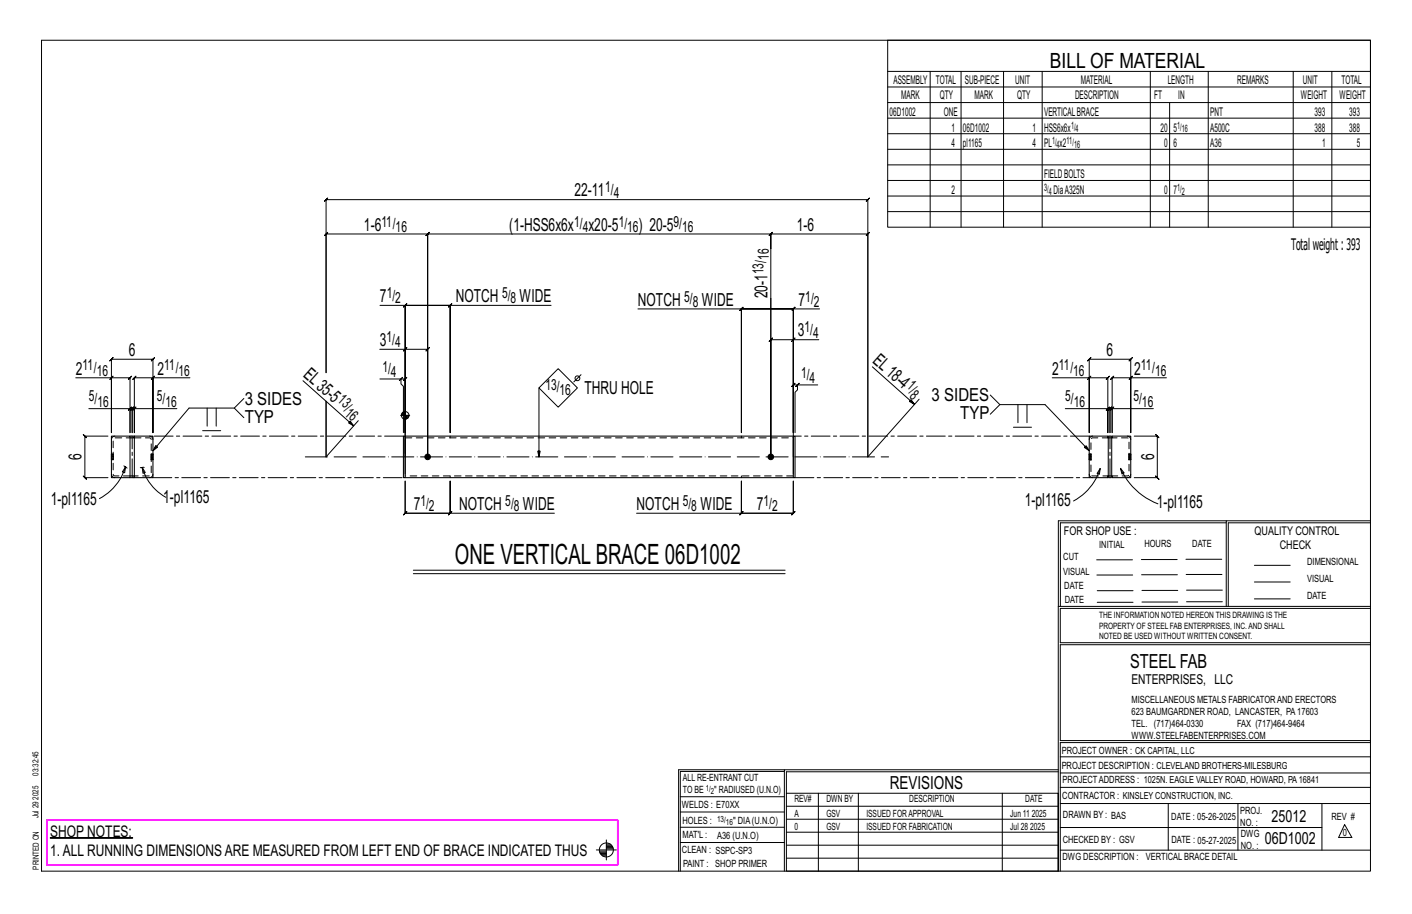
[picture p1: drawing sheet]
<svg xmlns="http://www.w3.org/2000/svg" width="432mm" height="279mm" viewBox="0 0 432 279" stroke-linecap="round" stroke-linejoin="round" font-family="sans-serif">
<g fill="#000" stroke="#000" stroke-width=".31">
<path d="M15.4 256.1h25.2v.1h-25.2z"/>
<circle cx="130.8" cy="139.7" r=".86"/>
<circle cx="235.7" cy="139.7" r=".86"/>
</g>
<g fill="none" stroke="#000" stroke-width=".31">
<path d="M12.7 12.3h406.4v254h-406.4zM271.5 12.3h147.6v57.2h-147.6zM271.5 21.8h147.6M271.5 26.6h147.6M271.5 31.4h147.6M271.5 36.1h147.6M284.5 21.8v47.7M293.9 21.8v47.7M306.9 21.8v47.7M318.7 21.8v47.7M351.8 21.8v47.7M357.7 31.4v38.1"/>
<path d="M369.5 21.8v47.7M395.5 21.8v47.7M407.3 21.8v47.7M271.5 40.9h147.6M271.5 45.6h147.6M271.5 50.4h147.6M271.5 55.2h147.6M271.5 59.9h147.6M99.7 61l-.5 .5 1-1-.5 .5h165.7l-.5 .5 1-1-.5 .5v78.7v-68.2l.5-.5-1 1 .5-.5h-29.7l.5-.5-1 1 .5-.5v4.5v-4.5l.5-.5-1 1 .5-.5h-104.9l.5-.5-1 1 .5-.5v68.2v-68.2l.5-.5-1 1 .5-.5h-31.1l.5-.5-1 1 .5-.5v42.4zM235.7 76v63.7v-35.8l-.5 .5 1-1-.5 .5h6.9M271.5 64.7h147.6M116.2 93.3h7.7v39v-39"/>
<path d="M124.4 92.8l-1 1zM137.7 93.3l.5-.5-1 1zM137.7 93.3h-13.8h13.8l-.5 .5 1-1-.5 .5v39v-39h30.8M195.1 94.4h31.6v37.9v-37.9l-.5 .5 1-1-.5 .5h15.9h-15.9M227.2 93.9l-1 1zM235.7 91.2v48.5zM242.6 94.4l.5-.5-1 1zM242.6 94.4v37.9v-37.9h8M243.1 93.9l-1 1zM23.2 115.5h10.9v16.8v-22.5l-.5 .5 1-1-.5 .5h12.7l-.5 .5 1-1-.5 .5v22.5v-16.8h11.3M34.1 115.5l-.5 .5 1-1zM34.1 115.5h5.7l-.5 .5 1-1-.5 .5v16.8v-7.4h-12.6"/>
<path d="M46.8 115.5l.5-.5-1 1zM46.8 115.5h-5.7l.5-.5-1 1 .5-.5v16.8v-7.4h13M92.7 116.4l15.5 13.8-1.6-.9 .5-.6 1.1 1.5M116.1 106.8h7.8v32.9M116.2 115.9h6.4v1.5l.8 .7v14.2M122.6 115.9l-.5 .5 1-1zM122.6 115.9h1.3l-.5 .5 1-1-.5 .5v16.4M123.4 107.3l1-1zM123.9 106.8h6.9l-.5 .5 1-1-.5 .5v32.9M164.8 118.6v21.1l-.4-1.8h.8l-.4 1.8M170.7 112.7l5.9 5.9-5.9 5.9-5.9-5.9zM177.7 114.5l-2.2 2.2"/>
<path d="M242.6 103.9l.5-.5-1 1zM243.9 117.7l.5-.5-1 1zM243.9 117.7h-1.3l.5-.5-1 1 .5-.5v14.6M250.1 117.7h-6.2v1.5l-.8 .7v12.4M250.4 103.9h-7.8v35.8M266.8 112.1l12.9 11.5-1.6-.9 .5-.5 1.1 1.4M321.8 115.5h11.3v16.8v-22.5l-.5 .5 1-1-.5 .5h12.7l-.5 .5 1-1-.5 .5v22.5v-16.8h10.9M333.1 115.5l-.5 .5 1-1zM333.1 115.5h5.7l-.5 .5 1-1-.5 .5v16.8v-7.4h-13M345.8 115.5l.5-.5-1 1zM345.8 115.5h-5.7l.5-.5-1 1 .5-.5v16.8v-7.4h12.6M33 133.3h-7l-.5-.5 1 1-.5-.5v12.7l-.5-.5 1 1-.5-.5h7"/>
<path d="M39.8 124.9l.5-.5-1 1zM39.8 124.9h.6l-.5 .5 1-1-.5 .5v7.4v-7.4l-.5 .5 1-1-.5 .5h.7M41.1 124.9l.5-.5-1 1zM62 131.7h5.5M63.3 124.7v5.6M66.1 124.7v5.6M71.6 124.7l3 3M74.6 121.8l-3 2.9h-13.8l-11 13.1 .8-1.6 .6 .5-1.4 1.1M99.7 122.7v17l9.9-11.1M122.5 127h2.8M122.8 126.5v.5M123.1 126.2v.8"/>
<path d="M123.3 126v1M123.5 125.9v1.1M123.7 125.8v1.2M123.9 125.6v13M124.1 127v1.1M124.3 127v1.1M124.5 127v.9M124.7 127v.8M125 127v.5M281.1 122l-15.7 17.7M302.8 120.8l3 2.9h13.8l13.5 14.1-1.5-1 .6-.5 .9 1.5M305.8 123.7l-3 2.9"/>
<path d="M309.9 130.6h5.5M311.3 123.7v5.5M314.1 123.7v5.5M338.3 125.4l1-1zM338.8 124.9h.6l-.5 .5 1-1-.5 .5v7.4v-7.4l-.5 .5 1-1-.5 .5h.7M340.1 124.9l.5-.5-1 1zM346.9 133.3h7l-.5-.5 1 1-.5-.5v12.7l-.5-.5 1 1-.5-.5h-7M37.9 142.4l.5 .4M38.4 142.8l-.3 1.7-.7-.2zM38.4 142.8a16.4 16.4 0 0 1-8 9.6M38.4 142.8l.4 .3M43.5 142.9l.9 1.5-.7 .3z"/>
<path d="M43.5 142.9a15.2 15.2 0 0 0 7.2 9.1M43.5 142.9h-.6M44.1 142.9h-.6M137.7 156.9l.5-.5-1 1zM137.7 156.9h-13.8l.5-.5-1 1 .5-.5v-9.8v9.8l-.5 .5 1-1-.5 .5h13.8l-.5 .5 1-1-.5 .5v-9.8v9.8h31.8M194.7 156.9h32v-9.8v9.8l-.5 .5 1-1-.5 .5h15.9l-.5 .5 1-1-.5 .5v-9.8v9.8l.5-.5-1 1 .5-.5h-15.9M227.2 156.4l-1 1zM336.4 143.2l-.2 1.8-.7-.3zM336.4 143.2a16.8 16.8 0 0 1-8.1 9.9M342.7 143.2l1.1 1.4-.7 .3zM342.7 143.2a20.6 20.6 0 0 0 11.4 10.8M375 159.8h-50.7v25.6"/>
<path d="M375 159.2h-51.3l-.1 107.1M419.1 159.2h-44.1v26.2M419.1 159.8h-43.5v25.6M126.4 174.3h113.7M126.4 175.4h113.7M335.4 171.1h10.9M335.4 175.8h11M349 171h11M349.1 175.7h11M362.7 171h10.9M362.7 175.6h11M383.6 172.8h11"/>
<path d="M383.6 177.9h11M323.7 185.4h95.4M335.5 184.1h11M335.5 180.6h11M349.2 184h11M349.2 180.5h11M362.9 180.4h10.9M362.9 184h10.9M383.6 183.1h11M419.1 186h-94.9v10.5h94.9M419.1 197.1h-94.9v29.3h94.9v.6h-94.9v39.3M239.9 235.8h-31.9v30.5"/>
<path d="M239.9 235.3h-32.4v31M323.6 235.3h-83.7v31M323.6 235.9h-83.1v6.6M324.2 236.3h94.9M324.2 231.4h94.9M182.4 259.8h6.1M185.4 256.8v6.1M185.4 258.7h1.9M185.4 258.4h1.6M185.4 259.5h2.1M185.4 259.1h2M185.4 258h1.2"/>
<path d="M208 252.9h31.9M208 257.5h31.9M208 243.6h31.9M208 248.2h31.9M240.5 242.5h83.1v23.8h-83.1zM240.5 258.4h83.1M240.5 254.4h83.1M240.5 250.4h83.1M240.5 246.5h83.1M250.3 242.5v23.8M262.5 242.5v23.8M306.5 242.5v23.8"/>
<path d="M324.2 253h80.1M324.2 245.6h94.9M324.2 259.9h94.9M324.2 240.7h94.9M357.3 245.6v14.3M378.6 245.6v14.3M404.3 245.6v14.3M411.2 252.1l2.2 3.9h-4zM183.3 260.2h2.1M183.4 260.5h2M183.5 260.9h1.9M183.8 261.3h1.6"/>
<path d="M184.3 261.6h1.1M240.5 262.3h83.1"/>
<circle cx="176.6" cy="115.6" r=".74"/>
<circle cx="123.9" cy="127" r="1.16"/>
<circle cx="185.4" cy="259.8" r="2.14"/>
</g>
<path d="M14.3 250.7h174.6v13.7h-174.6z" fill="none" stroke="#f0f" stroke-width=".5"/>
<g fill="none" stroke="#000" stroke-width=".32">
<path d="M34.1 138.8h.1M34.1 133.3h5.7v12.7h-5.7zM34.6 138.8h.1M39.8 133.3h1.2M41 133.8h.1M41.1 133.3h5.7v12.7h-5.7zM41.1 133.3l-.1 .5h-1.2M46.2 138.8h.1M46.8 138.8h.1M123.4 133.3h.5v12.7h-.5zM123.9 134.4v10.6M123.9 133.3h118.7"/>
<path d="M242.6 134.4v10.6M242.6 133.3h.5v12.7h-.5zM333.1 138.8h.1M333.1 133.3h5.8v12.7h-5.8zM333.6 138.8h.1M338.9 133.8h1.1M339.1 133.3h.7M340 133.3h5.8v12.7h-5.8zM345.3 138.8h.1M345.8 138.8h.1M34.1 140.5h.1M34.6 140.5h.1"/>
<path d="M39.8 146h1.3M39.8 145.5h1.2M41.1 145.5l-.1 .5M46.2 140.5h.1M46.8 140.5h.1M123.9 146h118.7M333.1 140.5h.1M333.6 140.5h.1M338.9 145.5h1.1M339.1 146h.7M345.3 140.5h.1M345.8 140.5h.1"/>
</g>
<g fill="none" stroke="#000" stroke-width=".31" stroke-dasharray="2 1.4">
<path d="M34.1 139.3h.5v.4h-.5zM34.1 139.3v-.2h.5v.2M34.1 139.1v-.2h.5v.2M34.1 138.9v-.1M34.1 140v.3h.5v.2M34.1 139.7v.3h.5v.3M34.6 138.8h-.5M34.6 138.8v.1M34.6 139.7v.3M35.1 133.3a1.06 1.06 0 0 0-1 1.1M41.1 133.8h4.6l.4 .2 .1 .4v10.8l-.5 .3h-4.6M46.2 139.7h.6v.3h-.6z"/>
<path d="M46.2 139.7v-.4M46.8 134.4a1.06 1.06 0 0 0-1.1-1.1M46.8 138.8h-.6M46.8 140v.3h-.6v-.3M46.8 138.8v.1M46.8 139.1v-.2l-.6-.1M46.8 139.3v-.2h-.6v-.2M46.8 139.7v-.4h-.6v-.2M123.9 133.8h118.7M137.7 133.3v.5M226.7 133.8v-.5M333.1 139.3h.5v.4h-.5z"/>
<path d="M333.1 139.3v-.2h.5v.2M333.1 139.1v-.2h.5v.2M333.1 138.9v-.1M333.1 140v.3h.5v.2M333.1 139.7v.3h.5v.3M333.6 138.8h-.5M333.6 138.8v.1M333.6 139.7v.3M334.2 133.3a1.06 1.06 0 0 0-1.1 1.1M338.9 133.8v-.5M338.9 133.8h-.1M340.1 133.3v.5h4.6l.4 .2 .2 .4-.1 10.8-.5 .3h-4.6v.5"/>
<path d="M340.1 133.8h-.1M345.3 139.7h.5v.3h-.5zM345.3 139.7v-.4M345.8 134.4a1.06 1.06 0 0 0-1.1-1.1M345.8 138.8h-.5M345.8 140v.3h-.5v-.3M345.8 138.8v.1M345.8 139.1v-.2l-.5-.1M345.8 139.3v-.2h-.5v-.2M345.8 139.7v-.4h-.5v-.2M34.1 140.5h.1M34.1 140.3v.2h.5"/>
<path d="M34.1 145a1.06 1.06 0 0 0 1 1M34.1 140.5h.5M39.8 145.5h-4.7l-.3-.2-.2-.3v-10.8l.5-.4h4.7M45.7 146a1.06 1.06 0 0 0 1.1-1M46.2 140.5h.1M46.2 140.5h.6M46.8 140.3v.2h-.6v-.2M46.8 140.5h.1M137.7 145.5v.5M226.7 146v-.5M242.6 145.5h-118.7M333.1 140.5h.1"/>
<path d="M333.1 140.3v.2h.5M333.1 145a1.06 1.06 0 0 0 1.1 1M333.1 140.5h.5M338.8 146v-.5h-4.6l-.4-.2-.2-.3 .1-10.8 .5-.4h4.6v-.5M338.8 145.5l.1 .5M338.9 145.5h.1M340 145.5h.1M344.7 146a1.06 1.06 0 0 0 1.1-1M345.3 140.5h.1M345.3 140.5h.5M345.8 140.3v.2h-.5v-.2M345.8 140.5h.1"/>
</g>
<path d="M93.4 139.7h178.3" fill="none" stroke="#000" stroke-width=".31" stroke-dasharray="6.8 1 0 1"/>
<path d="M123.4 133.3h-76.6M333.1 133.3h-90M40.4 146v-12.7M46.8 146h76.6M243.1 146h90M339.4 146v-12.7" fill="none" stroke="#000" stroke-width=".31" stroke-dasharray="5.8 1 1 1"/>
<text font-size="8.6" x="139.1" y="172.3">ONE VERTICALBRACE 06D1002</text>
<text font-size="6.4" x="321.1" y="20.7">BILL OF MATERIAL</text>
<text font-size="5.9" x="345.6" y="204.1">STEEL FAB</text>
<g font-size="5.5">
<text x="175.7" y="60">22-11</text>
<text x="111.3" y="70.5">1-6</text>
<text x="155.7" y="70.5">(1-HSS6x6x</text>
<text x="180" y="70.5">x20-5</text>
<text x="195.3" y="70.5">) 20-5</text>
<text x="243.7" y="70.5">1-6</text>
<text x="116.2" y="92.4">7</text>
<text x="139.4" y="92.4">NOTCH</text>
<text x="158.9" y="92.4">WIDE</text>
<text x="195.1" y="93.4">NOTCH</text>
<text x="214.6" y="93.4">WIDE</text>
<text x="234.7" y="91.2" transform="rotate(-90 234.7 91.2)">20-1</text>
<text x="244.2" y="93.4">7</text>
<text x="116.1" y="105.8">3</text>
<text x="244" y="102.9">3</text>
<text x="39.4" y="108.8">6</text>
<text x="266.6" y="110.7" transform="rotate(42 266.6 110.7)">EL18-4</text>
<text x="338.4" y="108.8">6</text>
<text x="23.2" y="114.5">2</text>
<text x="48.2" y="114.5">2</text>
<text x="92.5" y="114.9" transform="rotate(42 92.5 114.9)">EL35-5</text>
<text x="321.8" y="114.5">2</text>
<text x="346.8" y="114.5">2</text>
<text x="74.8" y="123.8">3 SIDES</text>
<text x="178.7" y="120.4">THRU HOLE</text>
<text x="284.9" y="122.7">3 SIDES</text>
<text x="74.8" y="129.3">TYP</text>
<text x="293.6" y="128.2">TYP</text>
<text x="25" y="140.7" transform="rotate(-90 25 140.7)">6</text>
<text x="352.9" y="140.7" transform="rotate(-90 352.9 140.7)">6</text>
<text x="15.5" y="154.3">1-pl1165</text>
<text x="49.9" y="153.8">1-pl1165</text>
<text x="126.5" y="155.9">7</text>
<text x="140.4" y="155.9">NOTCH</text>
<text x="159.9" y="155.9">WIDE</text>
<text x="194.7" y="155.9">NOTCH</text>
<text x="214.2" y="155.9">WIDE</text>
<text x="231.5" y="155.9">7</text>
<text x="313.4" y="154.6">1-pl1165</text>
<text x="353.7" y="155.4">1-pl1165</text>
<text x="272.2" y="241.1">REVISIONS</text>
</g>
<g font-size="5.1">
<text x="388.9" y="251.3">25012</text>
<text x="386.8" y="258.1">06D1002</text>
</g>
<g font-size="4.9">
<text x="394.8" y="76.4">Totalweight : 393</text>
<text x="15.4" y="255.8">SHOP NOTES:</text>
<text x="15.4" y="261.6">1.ALL RUNNING DIMENSIONSARE MEASURED FROM LEFT END OF BRACE INDICATED THUS</text>
</g>
<g font-size="4.7">
<text x="185.1" y="58.8">1/</text>
<text x="187.7" y="60.5">4</text>
<text x="116.6" y="69.3">11/</text>
<text x="121" y="71">16</text>
<text x="175.6" y="69.3">1/</text>
<text x="178.2" y="71">4</text>
<text x="189.2" y="69.3">1/</text>
<text x="191.8" y="71">16</text>
<text x="205.9" y="69.3">9/</text>
<text x="208.6" y="71">16</text>
<text x="233.5" y="83.9" transform="rotate(-90 233.5 83.9)">13/</text>
<text x="235.1" y="79.5" transform="rotate(-90 235.1 79.5)">16</text>
<text x="118.3" y="91.1">1/</text>
<text x="120.9" y="92.8">2</text>
<text x="153.5" y="91.1">5/</text>
<text x="156.1" y="92.8">8</text>
<text x="209.2" y="92.2">5/</text>
<text x="211.8" y="93.9">8</text>
<text x="246.3" y="92.2">1/</text>
<text x="248.9" y="93.9">2</text>
<text x="246" y="101.6">1/</text>
<text x="118.2" y="104.5">1/</text>
<text x="120.8" y="106.2">4</text>
<text x="248.7" y="103.3">4</text>
<text x="25.2" y="113.3">11/</text>
<text x="50.2" y="113.3">11/</text>
<text x="116.9" y="113.6">1/</text>
<text x="323.8" y="113.3">11/</text>
<text x="348.9" y="113.3">11/</text>
<text x="29.6" y="114.9">16</text>
<text x="54.6" y="114.9">16</text>
<text x="119.5" y="115.3">4</text>
<text x="166.8" y="119.1">13/</text>
<text x="245" y="115.4">1/</text>
<text x="247.6" y="117.1">4</text>
<text x="277.1" y="118.3" transform="rotate(42 277.1 118.3)">1/</text>
<text x="328.2" y="114.9">16</text>
<text x="353.2" y="114.9">16</text>
<text x="27.2" y="122.7">5/</text>
<text x="29.8" y="124.3">16</text>
<text x="48" y="122.7">5/</text>
<text x="50.6" y="124.3">16</text>
<text x="103" y="122.6" transform="rotate(42 103 122.6)">13/</text>
<text x="171.1" y="120.8">16</text>
<text x="278" y="121.3" transform="rotate(42 278 121.3)">8</text>
<text x="325.8" y="122.7">5/</text>
<text x="328.4" y="124.3">16</text>
<text x="346.6" y="122.7">5/</text>
<text x="349.2" y="124.3">16</text>
<text x="105.1" y="126.7" transform="rotate(42 105.1 126.7)">16</text>
<text x="128.6" y="154.7">1/</text>
<text x="154.5" y="154.7">5/</text>
<text x="208.8" y="154.7">5/</text>
<text x="233.5" y="154.7">1/</text>
<text x="131.2" y="156.3">2</text>
<text x="157.1" y="156.3">8</text>
<text x="211.4" y="156.3">8</text>
<text x="236.1" y="156.3">2</text>
</g>
<text font-size="4.2" x="346" y="209.1">ENTERPRISES, LLC</text>
<g font-size="3.7">
<text x="273.2" y="25.6">ASSEMBLY</text>
<text x="286.2" y="25.6">TOTAL</text>
<text x="295.1" y="25.6">SUB-PIECE</text>
<text x="310.4" y="25.6">UNIT</text>
<text x="330.5" y="25.6">MATERIAL</text>
<text x="357.1" y="25.6">LENGTH</text>
<text x="378.3" y="25.6">REMARKS</text>
<text x="398.4" y="25.6">UNIT</text>
<text x="410.2" y="25.6">TOTAL</text>
<text x="272.1" y="35.5">06D1002</text>
<text x="275.6" y="30.4">MARK</text>
<text x="287.4" y="30.4">QTY</text>
<text x="288.6" y="35.5">ONE</text>
<text x="298" y="30.4">MARK</text>
<text x="311" y="30.4">QTY</text>
<text x="319.3" y="35.5">VERTICALBRACE</text>
<text x="328.7" y="30.4">DESCRIPTION</text>
<text x="353" y="30.4">FT</text>
<text x="360.3" y="30.4">IN</text>
<text x="370.1" y="35.5">PNT</text>
<text x="397.8" y="30.4">WEIGHT</text>
<text x="402" y="35.5">393</text>
<text x="409.6" y="30.4">WEIGHT</text>
<text x="412.6" y="35.5">393</text>
<text x="290.9" y="40.2">1</text>
<text x="294.5" y="40.2">06D1002</text>
<text x="315.8" y="40.2">1</text>
<text x="319.3" y="40.2">HSS6x6x</text>
<text x="354.9" y="40.2">20</text>
<text x="358.9" y="40.2">5</text>
<text x="370.1" y="40.2">A500C</text>
<text x="402" y="40.2">388</text>
<text x="412.6" y="40.2">388</text>
<text x="290.9" y="45">4</text>
<text x="294.5" y="45">pl1165</text>
<text x="315.8" y="45">4</text>
<text x="319.3" y="45">PL x2</text>
<text x="356" y="45">0</text>
<text x="358.9" y="45">6</text>
<text x="370.1" y="45">A36</text>
<text x="404.3" y="45">1</text>
<text x="415" y="45">5</text>
<text x="290.9" y="59.3">2</text>
<text x="319.3" y="54.5">FIELDBOLTS</text>
<text x="322.2" y="59.3">DiaA325N</text>
<text x="356" y="59.3">0</text>
<text x="358.9" y="59.3">7</text>
<text x="325.3" y="163.4">FOR SHOP USE :</text>
<text x="383.7" y="163.4">QUALITY CONTROL</text>
<text x="391.4" y="167.8">CHECK</text>
</g>
<g font-size="3.1">
<text x="327.5" y="39.4">1/</text>
<text x="328.9" y="40.5">4</text>
<text x="360" y="39.4">1/</text>
<text x="361.4" y="40.5">16</text>
<text x="321.7" y="44.1">1/</text>
<text x="323.1" y="45.3">4</text>
<text x="326.1" y="44.1">11/</text>
<text x="328.5" y="45.3">16</text>
<text x="319.3" y="58.4">3/</text>
<text x="320.7" y="59.5">4</text>
<text x="360" y="58.4">1/</text>
<text x="361.4" y="59.5">2</text>
<text x="336.2" y="167.4">INITIAL</text>
<text x="350" y="167.1">HOURS</text>
<text x="364.6" y="167.2">DATE</text>
<text x="325.2" y="171.3">CUT</text>
<text x="399.8" y="172.8">DIMENSIONAL</text>
<text x="325.1" y="175.8">VISUAL</text>
<text x="399.8" y="177.9">VISUAL</text>
<text x="325.5" y="180">DATE</text>
<text x="325.7" y="184.4">DATE</text>
<text x="399.8" y="183.1">DATE</text>
<text x="346" y="215">MISCELLANEOUS METALS FABRICATORAND ERECTORS</text>
<text x="346" y="218.6">623 BAUMGARDNER ROAD, LANCASTER, PA17603</text>
<text x="346" y="225.8">WWW.STEELFABENTERPRISES.COM</text>
<text x="346" y="222.2">TEL. (717)464-0330</text>
<text x="378.3" y="222.2">FAX (717)464-9464</text>
<text x="324.7" y="230.5">PROJECT OWNER : CK CAPITAL, LLC</text>
<text x="208.8" y="238.8">ALL RE-ENTRANT CUT</text>
<text x="324.7" y="235.1">PROJECT DESCRIPTION : CLEVELAND BROTHERS-MILESBURG</text>
<text x="324.9" y="239.5">PROJECTADDRESS : 1025N. EAGLE VALLEY ROAD, HOWARD, PA16841</text>
<text x="208.8" y="242.5">TO BE</text>
<text x="218.4" y="242.5">&quot; RADIUSED (U.N.O)</text>
<text x="242.9" y="245.3">REV#</text>
<text x="252.7" y="245.3">DWN BY</text>
<text x="278.1" y="245.3">DESCRIPTION</text>
<text x="313.5" y="245.3">DATE</text>
<text x="324.9" y="244.2">CONTRACTOR : KINSLEY CONSTRUCTION, INC.</text>
<text x="208.5" y="247">WELDS : E70XX</text>
<text x="208.7" y="251.7">HOLES :</text>
<text x="224.2" y="251.8">&quot; DIA(U.N.O)</text>
<text x="242.9" y="249.9">A</text>
<text x="252.7" y="249.9">GSV</text>
<text x="264.9" y="249.9">ISSUED FORAPPROVAL</text>
<text x="309" y="249.9">Jun 11</text>
<text x="315.5" y="249.9">2025</text>
<text x="325.1" y="250">DRAWN BY : BAS</text>
<text x="358.2" y="250.5">DATE : 05-26-2025</text>
<text x="379.3" y="248.9">PROJ.</text>
<text x="407.2" y="250.5">REV #</text>
<text x="208.7" y="256.3">MAT'L :</text>
<text x="219.3" y="256.4">A36 (U.N.O)</text>
<text x="242.9" y="253.8">0</text>
<text x="252.7" y="253.8">GSV</text>
<text x="264.9" y="253.8">ISSUED FOR FABRICATION</text>
<text x="309" y="253.8">Jul 28</text>
<text x="315" y="253.8">2025</text>
<text x="325" y="257.6">CHECKED BY : GSV</text>
<text x="358.3" y="257.7">DATE : 05-27-2025</text>
<text x="379.3" y="252.5">NO. :</text>
<text x="379.5" y="255.9">DWG</text>
<text x="410.6" y="255.5">0</text>
<text x="208.6" y="260.7">CLEAN : SSPC-SP3</text>
<text x="324.9" y="262.9">DWG DESCRIPTION :</text>
<text x="350.4" y="263">VERTICAL BRACE DETAIL</text>
<text x="379.5" y="259.5">NO. :</text>
<text x="208.9" y="265">PAINT : SHOP PRIMER</text>
</g>
<g font-size="2.7">
<text x="336.1" y="189">THE INFORMATION NOTED HEREON THIS DRAWING IS THE</text>
<text x="336.1" y="195.4">NOTED BE USED WITHOUT WRITTEN CONSENT.</text>
<text x="336.1" y="192.2">PROPERTY OF STEEL FAB ENTERPRISES, INC.AND SHALL</text>
</g>
<g font-size="2.6">
<text x="215.9" y="241.8">1/</text>
<text x="217.4" y="242.7">2</text>
<text x="219.3" y="251.1">13/</text>
<text x="222" y="252.1">16</text>
</g>
<g font-size="2.5">
<text x="11.7" y="237.1" transform="rotate(-90 11.7 237.1)">03:32:45</text>
<text x="11.8" y="244.4" transform="rotate(-90 11.8 244.4)">2025</text>
<text x="11.8" y="250.1" transform="rotate(-90 11.8 250.1)">Jul 29</text>
<text x="11.9" y="265.8" transform="rotate(-90 11.9 265.8)">PRINTED ON</text>
</g>
</svg>
